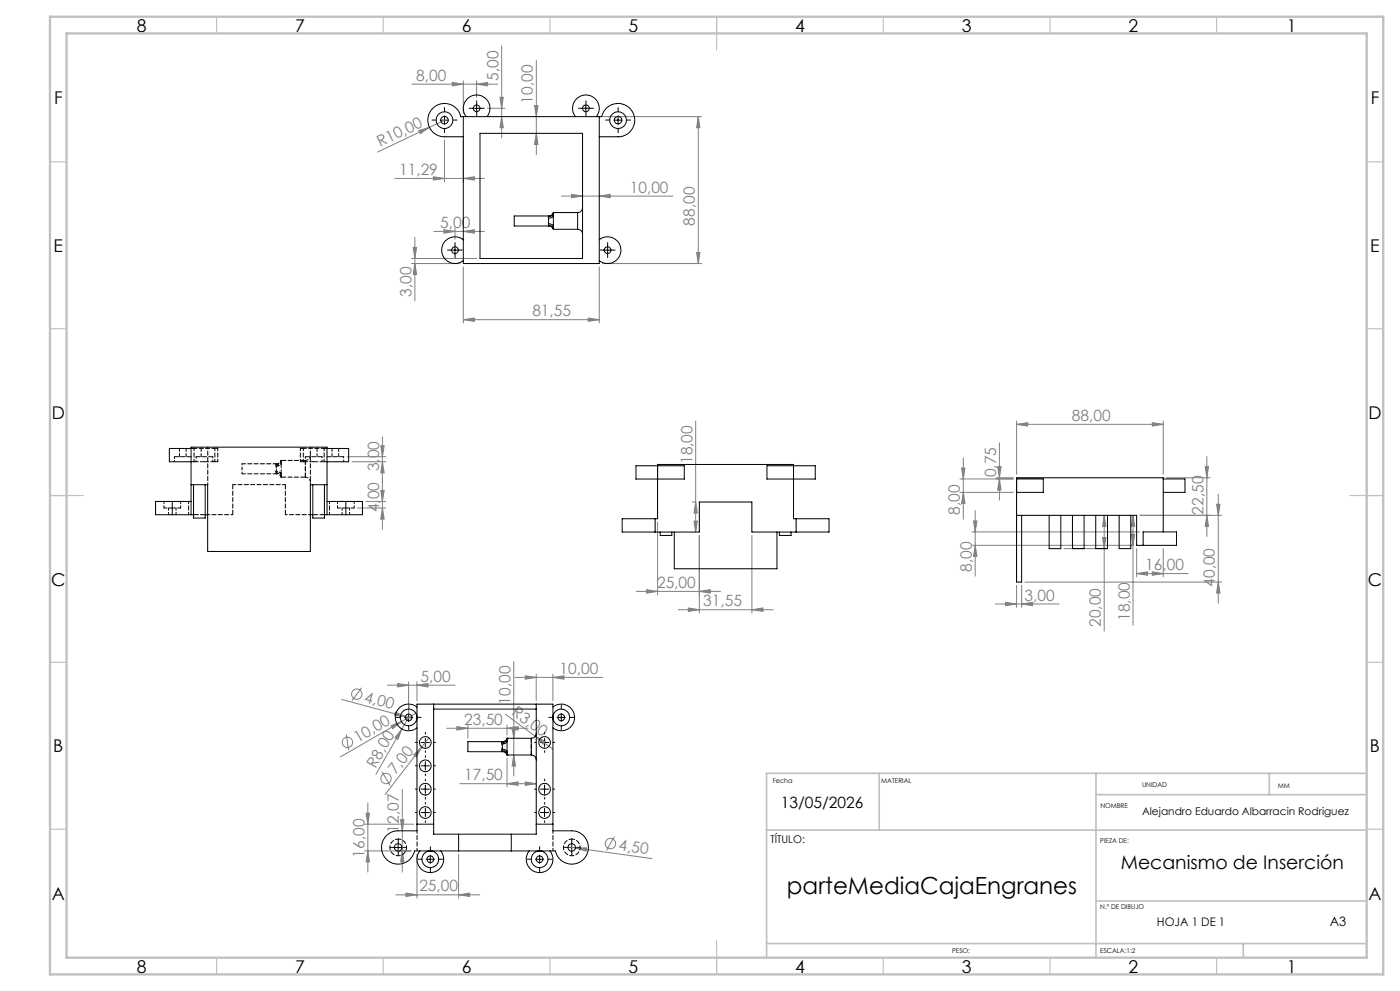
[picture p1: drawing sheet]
<svg xmlns="http://www.w3.org/2000/svg" width="420mm" height="297mm" viewBox="0 0 420 297" stroke-linecap="round" stroke-linejoin="round" font-family="sans-serif">
<g fill="none" stroke="#808080" stroke-width=".3">
<path d="M150.5 13.8v27.5M160.9 18.1v28.2M123.6 25.2h25.7M125.6 39.1l3.2-.9-2.7 1.8zM128.8 38.2l-15.5 7.4M133.4 36l-4.6 2.2M135.7 24.7l3.3 .5-3.3 .5zM139 24.2v9.8M143 25.2l3.3-.5v1zM143 24.2v5M146.2 32.5h5.3M150 29.2h1l-.5 3.3z"/>
<path d="M150.5 35l.5 3.3h-1zM160.4 31.7h1l-.5 3.3zM160.9 40l.5 3.3h-1zM180.8 35h29.7M209.5 35v44M209.5 35l.5 3.3h-1zM118.4 53.5h26.9M130 53l3.3 .5-3.3 .5zM133.3 42v12.5M139 53.5l3.3-.5v1zM139 42v12.5M168.4 58.8h33.5"/>
<path d="M171.5 58.2l3.3 .6-3.3 .5zM179.8 58.8l3.3-.6v1.1zM123.5 79h14.5M123.5 77.5h19.5M124 74.2h1l-.5 3.3zM124.5 71.1v19.1M124.5 79l.5 3.3h-1zM130.1 69.4h15.2M133.2 68.9l3.3 .5-3.3 .5zM136.5 68.4v3.3M139 80v16.8M139 69.4l3.3-.5v1z"/>
<path d="M179.8 80v16.8M180.8 79h29.7M209 75.7h1l-.5 3.3zM139 95.8l3.3-.5v1zM139 95.8h40.8M176.5 95.3l3.3 .5-3.3 .5zM104.1 136.9h11.6M105.6 138.4h10.1M114.2 133.6h1.1l-.6 3.3zM114.7 130.9v27.7M114.7 138.4l.6 3.3h-1.1zM208.7 126.2v33.3"/>
<path d="M289 137.2v18.4M299.3 139.9h1l-.5 3.3zM299.8 132.7v17.2M305 127.2l3.3-.5v1zM305 126.2v16M305 127.2h44M345.7 126.7l3.3 .5-3.3 .5zM349 126.2v16M361.6 139.9h.9l-.4 3.3zM362.1 136.8v24M107.2 152.3h8.5M109.7 150.3h6"/>
<path d="M114.2 147h1.1l-.6 3.3zM114.7 152.3l.6 3.3h-1.1zM197.3 156.5v21.8M207.7 150.5h1.1M208.2 156.2h1l-.5 3.3zM208.7 150.5l.5 3.3h-1zM288 147.6h16M288 143.5h16M288.5 140.3h1l-.5 3.2zM289 147.6l.5 3.2h-1zM291.6 159.4h50.3M292.1 156.1h1l-.5 3.3z"/>
<path d="M292.6 153.1v19.5M298.8 143.2h5.2M299.8 143.5l.5 3.4h-1zM331.3 154.4l.5 3.3h-1zM331.3 154.4v34.8M339.9 154.4l.5 3.3h-1zM339.9 154.4v33M342 154.4h24.5M350 143.2h13M362.1 154.4l.4 3.3h-.9zM365 151.1h1l-.5 3.3zM365.5 148.1v32.7"/>
<path d="M190.9 177.2h25.2M194 176.7l3.3 .5-3.3 .6zM209.8 177.2l3.3-.5v1.1zM209.8 160.5v23.2M225.6 160.5v23.2M291.6 163.4h48.4M292.6 163.4l.5 3.3h-1zM305 175.4v6.6M306.5 175.4v6.6M307.5 174.4h59M319.2 164.4h13.1M330.8 161.1h1l-.5 3.3z"/>
<path d="M339.4 160.1h1l-.5 3.3zM341 171.9l3.3-.5v1zM341 164.4v8.5M341 171.9h15.5M345.7 171.4l3.3 .5-3.3 .5zM349 164.4v8.5M365.5 174.4l.5 3.3h-1zM154.1 198.3v34.3M203.4 182.7h28.5M206.5 182.2l3.3 .5-3.3 .5zM225.6 182.7l3.3-.5v1zM298.6 181h19.1"/>
<path d="M301.7 180.5l3.3 .5-3.3 .5zM306.5 181l3.3-.5v1zM102.4 209.6l19.2 5.2M108.5 206.1l-2.9 3.9M116.2 205.3h20.3M117.3 217.5l3.1-1.3-2.6 2.2zM118.6 213.4l3 1.4-3.3-.4zM119.3 204.9l3.3 .4-3.3 .6zM120.4 216.2l-18.3 10.6M120.6 218.5l-1.2 3.1-.9-.5zM120.6 218.5l-7.8 13.6M121.6 214.8l2 .5"/>
<path d="M122.6 215l-2 3.5M122.6 204.4v9.6M124.8 213.8l-4.4 2.4M125.1 205.3l3.3-.4v1zM125.1 204.4v5.6M134 218.3h24.5M137.1 217.8l3.3 .5-3.3 .5zM140.4 217.3v4M151.6 214.1l14.1 10.3M152.1 218.3l3.3-.5v1zM152.1 217.3v3M153.6 218h1.1l-.6 3.3z"/>
<path d="M154.5 203h26.3M157.6 202.5l3.3 .5-3.3 .5zM160.9 202v8M165.9 203l3.3-.5v1zM165.9 202v8M103.9 220.1l.7 4.7M114.6 231.3l2.4 4.1M120.7 236.6v24.8M124.1 226.2l2.4-2.3-1.6 2.9zM128.7 221.1l-13.2 17.1M137.9 234.9h23M152.1 234.9l3.3-.6v1.1z"/>
<path d="M152.1 227.3v8.6M154.1 226.3l.6 3.3h-1.1zM157.6 234.3l3.3 .6-3.3 .5zM160.6 220.7l2.9 1.5-.6 .8zM109.3 247h14.8M109.3 255h14M109.8 243.7h1l-.5 3.3zM110.3 240.7v20.7M110.3 255l.5 3.3h-1zM120.2 245.7h1l-.5 3.3zM120.7 255l.5 3.3h-1zM125.1 256v13.2"/>
<path d="M137.6 256v13.2M170.4 253.8l2.2 .3M172.6 254.1h3.4l-.2 1zM172.6 254.1l22.9 3.2M184.3 250.8l-2.4 4.1M118.7 268.2h25.2M121.8 267.6l3.3 .6-3.3 .5zM137.6 268.2l3.3-.6v1.1z"/>
<circle cx="107" cy="208" r="1.57"/>
<circle cx="104.2" cy="222.5" r="1.56"/>
<circle cx="115.8" cy="233.3" r="1.56"/>
<circle cx="183.1" cy="252.8" r="1.56"/>
</g>
<g fill="none" stroke="#000" stroke-width=".3" stroke-dasharray="15.2 1.3 1.3 1.3">
<path d="M130.9 36h-1.3M133.4 33.5v-1.3M133.4 38.5v1.2M135.9 36h1.2M141.8 32.5h-1M143 31.2v-1M143 33.7v1M144.3 32.5h1M174.5 32.5h-1M175.8 31.2v-1M175.8 33.7v1M177 32.5h1"/>
<path d="M182.9 36h-1.2M185.4 33.5v-1.3M185.4 38.5v1.2M187.9 36h1.3M135.3 75h-1M136.5 73.7v-1M136.5 76.2v1M137.8 75h1M181 75h-1M182.3 73.7v-1M182.3 76.2v1M183.5 75h1"/>
<path d="M120.1 215h-1.2M122.6 212.5v-1.3M122.6 217.5v1.2M125.1 215h1.3M127.6 220v-.5M163.4 220v-.5M165.9 215h-1.3M168.4 212.5v-1.3M168.4 217.5v1.2M170.9 215h1.2M125.1 222.5h-.5M125.1 229.5h-.5"/>
<path d="M125.1 236.5h-.5M127.6 225v.5M127.6 227v-.5M127.6 232v.5M127.6 234v-.5M127.6 239v.5M130.1 222.5h.5M130.1 229.5h.5M130.1 236.5h.5M160.9 222.5h-.5M160.9 236.5h-.5M163.4 225v.5"/>
<path d="M163.4 234v-.5M163.4 239v.5M165.9 222.5h.5M165.9 236.5h.5M118.2 254h-1.1M119.5 252.7v-1.1M119.5 255.2v1.1M120.7 254h1.1M125.1 243.5h-.5M126.6 257.5h-1.2M127.6 241v-.5M127.6 246v.5"/>
<path d="M129.1 255v-1.3M129.1 260v1.2M130.1 243.5h.5M131.6 257.5h1.3M159.4 257.5h-1.3M160.9 243.5h-.5M161.9 255v-1.3M161.9 260v1.2M163.4 241v-.5M163.4 246v.5M164.4 257.5h1.2M165.9 243.5h.5"/>
<path d="M170.3 254h-1.1M171.5 252.7v-1.1M171.5 255.2v1.1M172.8 254h1.1"/>
</g>
<g fill="none" stroke="#000" stroke-width=".3">
<path d="M132.1 36h2.5M133.3 34.7v2.5M141.7 32.5h2.6M143 31.2v2.5M174.5 32.5h2.5M175.8 31.2v2.5M184.1 36h2.6M185.4 34.7v2.5M135.3 75h2.4M136.5 73.7v2.5M181 75h2.5M182.3 73.7v2.5"/>
<path d="M121.4 215h2.5M122.6 213.8v2.4M167.1 215h2.5M168.4 213.8v2.4M126.3 222.5h2.5M126.3 229.5h2.5M126.3 236.5h2.5M127.6 221.3v2.5M127.6 228.3v2.4M127.6 235.3v2.5M162.1 222.5h2.5M162.1 236.5h2.5"/>
<path d="M163.4 221.3v2.5M163.4 235.3v2.5M118.2 254h2.5M119.5 252.7v2.5M126.3 243.5h2.5M127.6 242.2v2.6M127.8 257.5h2.6M129.1 256.3v2.5M160.6 257.5h2.5M161.9 256.3v2.5M162.1 243.5h2.5M163.4 242.2v2.6"/>
<path d="M170.3 254h2.5M171.5 252.7v2.5"/>
</g>
<g fill="none" stroke="#c0c0c0" stroke-width=".35">
<path d="M65 5v5M115 5v5M165 5v5M215 5v10M265 5v5M315 5v5M365 5v5M15 48.5h5M410 48.5h5M15 98.5h5M410 98.5h5M15 148.5h10"/>
<path d="M405 148.5h10M15 198.5h5M410 198.5h5M15 248.5h5M410 248.5h5M65 287v5M115 287v5M165 287v5M215 282v10M265 287v5M315 287v5M365 287v5"/>
</g>
<path d="M263.8 231.8v17M328.8 231.8v55.2M328.8 238.2h81.2M380.8 231.8v6.4M410 231.8h-180v55.2M230 248.8h180M328.8 270h81.2M230 282.8h180M373 282.8v4.2" fill="none" stroke="#c0c0c0" stroke-width=".5"/>
<path d="M15 5h400v287h-400zM20 10h390v277h-390z" fill="none" stroke="#c0c0c0" stroke-width=".7"/>
<g fill="#808080">
<path d="M160.6 220.7l2.9 1.5-.6 .8z"/>
<path d="M118.6 213.4l3 1.4-3.3-.4z"/>
<path d="M125.6 39.1l3.2-.9-2.7 1.8z"/>
<path d="M117.3 217.5l3.1-1.3-2.6 2.2z"/>
<path d="M124.1 226.2l2.4-2.3-1.6 2.9z"/>
<path d="M120.6 218.5l-1.2 3.1-.9-.5z"/>
<path d="M172.6 254.1h3.4l-.2 1z"/>
<path d="M306.5 181l3.3-.5v1zM301.7 180.5l3.3 .5-3.3 .5z"/>
<path d="M305 127.2l3.3-.5v1zM345.7 126.7l3.3 .5-3.3 .5zM139 95.8l3.3-.5v1zM176.5 95.3l3.3 .5-3.3 .5zM135.7 24.7l3.3 .5-3.3 .5zM143 25.2l3.3-.5v1zM194 176.7l3.3 .5-3.3 .6zM209.8 177.2l3.3-.5v1.1zM206.5 182.2l3.3 .5-3.3 .5zM225.6 182.7l3.3-.5v1z"/>
<path d="M157.6 202.5l3.3 .5-3.3 .5zM165.9 203l3.3-.5v1z"/>
<path d="M119.3 204.9l3.3 .4-3.3 .6zM125.1 205.3l3.3-.4v1z"/>
<path d="M137.6 268.2l3.3-.6v1.1zM121.8 267.6l3.3 .6-3.3 .5z"/>
<path d="M114.7 152.3l.6 3.3h-1.1zM114.2 147h1.1l-.6 3.3zM289 147.6l.5 3.2h-1zM288.5 140.3h1l-.5 3.2zM362.1 154.4l.4 3.3h-.9zM361.6 139.9h.9l-.4 3.3zM330.8 161.1h1l-.5 3.3zM331.3 154.4l.5 3.3h-1zM209 75.7h1l-.5 3.3zM209.5 35l.5 3.3h-1z"/>
<path d="M114.2 133.6h1.1l-.6 3.3zM114.7 138.4l.6 3.3h-1.1zM153.6 218h1.1l-.6 3.3zM154.1 226.3l.6 3.3h-1.1zM109.8 243.7h1l-.5 3.3zM110.3 255l.5 3.3h-1zM120.2 245.7h1l-.5 3.3zM120.7 255l.5 3.3h-1zM299.3 139.9h1l-.5 3.3zM299.8 143.5l.5 3.4h-1zM365 151.1h1l-.5 3.3zM365.5 174.4l.5 3.3h-1zM339.9 154.4l.5 3.3h-1zM339.4 160.1h1l-.5 3.3zM292.1 156.1h1l-.5 3.3zM292.6 163.4l.5 3.3h-1zM124 74.2h1l-.5 3.3zM124.5 79l.5 3.3h-1zM160.4 31.7h1l-.5 3.3zM160.9 40l.5 3.3h-1zM150 29.2h1l-.5 3.3zM150.5 35l.5 3.3h-1zM208.7 150.5l.5 3.3h-1zM208.2 156.2h1l-.5 3.3z"/>
<path d="M130 53l3.3 .5-3.3 .5zM139 53.5l3.3-.5v1z"/>
<path d="M152.1 234.9l3.3-.6v1.1zM157.6 234.3l3.3 .6-3.3 .5zM137.1 217.8l3.3 .5-3.3 .5zM152.1 218.3l3.3-.5v1zM341 171.9l3.3-.5v1zM345.7 171.4l3.3 .5-3.3 .5zM171.5 58.2l3.3 .6-3.3 .5zM179.8 58.8l3.3-.6v1.1zM133.2 68.9l3.3 .5-3.3 .5zM139 69.4l3.3-.5v1z"/>
</g>
<g fill="none" stroke="#000" stroke-width=".3">
<path d="M139 35v44h40.8v-44M139.9 35a4 4 0 0 1 .4-5.5 4 4 0 0 1 5.4 0 4 4 0 0 1 .4 5.5M144 40h30.8v37.5h-30.8zM172.6 35a4 4 0 0 1 .4-5.5 4 4 0 0 1 5.5 0 4 4 0 0 1 .4 5.5M139 41h-5.6a5 5 0 0 1-5-4.7 5 5 0 0 1 4.3-5.3 5 5 0 0 1 5.6 4h42.2a5 5 0 0 1 5.6-4 5 5 0 0 1 4.3 5.3 5 5 0 0 1-5 4.7h-5.6M139 71.9a4 4 0 0 0-5.4 .4 4 4 0 0 0 0 5.4 4 4 0 0 0 5.4 .4M164.5 67.1a1.31 1.31 0 0 1 1.5 .8M164.5 65.4v1.7M164.5 65v.4M164.5 67.5a1.34 1.34 0 0 1 1.5 1.2M164.5 67.1v.4M164.5 67.5l.1 .2"/>
<path d="M164.6 67.7l.8 .2 .6 .8M164.6 64.7h-10.3v3h10.3M164.6 64.7l-.1 .3M166 63.7h.1M166 63.7v.1a1.43 1.43 0 0 1-1.4 .9M166 64.6a1.28 1.28 0 0 1-1.5 .8M166 63.7a1.4 1.4 0 0 1-1.5 1.3M166 63.7v5M166 63.7h7.3M166 68.7h7.3M173.3 68.7a1.49 1.49 0 0 1 1.5 1.5M173.3 63.7v5"/>
<path d="M174.8 62.2a1.49 1.49 0 0 1-1.5 1.5M179.8 71.9a4 4 0 0 1 5.4 .4 4 4 0 0 1 0 5.4 4 4 0 0 1-5.4 .4M57.3 134.4h-6.5v4h6.5M98.1 134.4h6.5v4h-6.5M190.8 139.6h14.5v4h-14.5zM230.1 139.6h14.5v4h-14.5zM51.7 150.3h-5v4h5M51.7 154.3h6.4M51.7 150.3v4M51.7 150.3h5.6M57.3 145.3h5v20h30.8v-20h5M57.3 154.3v-20.3h40.8v20.3"/>
<path d="M58.1 145.3v10h3.5v-10M61.6 154.3h.7M93.1 154.3h.7M93.8 145.3v10h3.5v-10M97.3 154.3h6.5M98.1 150.3h5.7M103.8 150.3h4.9v4h-4.9M103.8 150.3v4M196.5 155.5h-9.8v4h9.8M196.5 155.5h.8v-16.3h40.8v16.3h.7M196.5 155.5v4M196.5 159.5h13.3v-9h15.8v9h13.2"/>
<path d="M198 159.5v1h3.5v-1M202.3 159.5v11h30.8v-11M233.8 159.5v1h3.5v-1M238.8 155.5h9.9v4h-9.9M238.8 155.5v4M305 143.5h8v4.1h-8M305 154.4h36v9h1.9M306.5 154.4v20h-1.5v-31.2h44v16.2M314.7 154.4v10h3.5v-10M321.7 154.4v10h3.5v-10M328.7 154.4v10h3.5v-10M335.7 154.4v10h3.5v-10"/>
<path d="M342.9 159.4h10.1v4h-10.1zM349 143.5h6.5v4.1h-6.5M125.1 211h40.8v38h5.6a5 5 0 0 1 5 4.7 5 5 0 0 1-4.3 5.3 5 5 0 0 1-5.6-4h-42.2a5 5 0 0 1-5.6 3.9 5 5 0 0 1-4.3-5.2 5 5 0 0 1 5-4.7h5.6zM125.1 211.9a4 4 0 0 0-5.4 .4 4 4 0 0 0 0 5.5 4 4 0 0 0 5.4 .4M130.1 212.5h30.8M130.1 211v39h30.8v-39M160.9 219.8a1.49 1.49 0 0 1-1.5 1.5M165.9 211.9a4 4 0 0 1 5.4 .4 4 4 0 0 1 0 5.5 4 4 0 0 1-5.4 .4M150.6 223v1.6M150.6 224.6a1.23 1.23 0 0 1 1.5 .8M150.6 224.6v.4M150.6 225a1.4 1.4 0 0 1 1.5 1.3"/>
<path d="M150.6 222.5v.5M150.6 225l.1 .3M150.6 222.5l.1-.2h-10.3v3h10.3M150.7 225.3l.8 .2 .6 .7M152.1 221.3h.1M152.1 221.3a1.34 1.34 0 0 1-1.4 .9M152.1 226.2h.1M152.1 222.1a1.28 1.28 0 0 1-1.5 .9M152.1 221.3a1.4 1.4 0 0 1-1.5 1.2M152.1 221.3v5M152.1 221.3h7.3M152.1 226.3h7.3"/>
<path d="M159.4 226.3a1.49 1.49 0 0 1 1.5 1.4M159.4 221.3v5M125.1 247h5M126 255a4 4 0 0 0 .4 5.4 4 4 0 0 0 5.4 0 4 4 0 0 0 .4-5.4M137.6 250v5M153.4 250v5M158.8 255a4 4 0 0 0 .4 5.4 4 4 0 0 0 5.4 0 4 4 0 0 0 .4-5.4M160.9 247h5"/>
<circle cx="133.3" cy="36" r="1.12"/>
<circle cx="133.4" cy="36" r="2.5"/>
<circle cx="143" cy="32.5" r="1"/>
<circle cx="175.8" cy="32.5" r="1"/>
<circle cx="185.4" cy="36" r="1.13"/>
<circle cx="185.4" cy="36" r="2.5"/>
<circle cx="136.5" cy="75" r="1"/>
<circle cx="182.3" cy="75" r="1"/>
<circle cx="122.6" cy="215" r="1"/>
<circle cx="122.6" cy="215" r="2.5"/>
<circle cx="168.4" cy="215" r="2.49"/>
<circle cx="168.4" cy="215" r="1"/>
<circle cx="127.6" cy="229.5" r="1.76"/>
<circle cx="127.6" cy="222.5" r="1.74"/>
<circle cx="127.6" cy="236.5" r="1.75"/>
<circle cx="163.4" cy="222.5" r="1.74"/>
<circle cx="163.4" cy="236.5" r="1.75"/>
<circle cx="119.5" cy="254" r="1.12"/>
<circle cx="127.6" cy="243.5" r="1.76"/>
<circle cx="129.1" cy="257.5" r="2.5"/>
<circle cx="129.1" cy="257.5" r="1.01"/>
<circle cx="161.9" cy="257.5" r="2.5"/>
<circle cx="161.9" cy="257.5" r="1.01"/>
<circle cx="163.4" cy="243.5" r="1.76"/>
<circle cx="171.5" cy="254" r="1.12"/>
</g>
<path d="M93.1 134v11.2M62.3 145.2v-11.2M62.3 154.2h7.5M85.6 154.2h7.5" fill="none" stroke="#000" stroke-width=".3" stroke-dasharray="1.3 .6" stroke-dashoffset=".7"/>
<g fill="none" stroke="#000" stroke-width=".3" stroke-dasharray="1.3 .6">
<path d="M57.3 136.9h-5M61.3 138.4h-3.1M63.8 136.9h-5M64.5 138.4h-3.2M82.9 139.7v-.5M82.9 139.2v-.2v.2M82.9 139.2v.5M84.3 138h.1M84.4 138h-.1M91.6 138v5M94.1 138.4h-3.1M96.6 136.9h-5"/>
<path d="M97.2 138.4h-3.1M103.1 136.9h-5M82.9 141.7v-.4M82.9 141.7v.3v-.3M82.9 141.3v.4M84.3 143h.1M84.4 143h-.1M91.6 143v-5M150.6 224.6v.4M150.6 222.5v.4M150.7 222.2l-.1 .3M152.1 221.3v-.1"/>
<path d="M152.1 221.3h.1M152.1 226.2h.1M159.4 221.2v5"/>
</g>
<g fill="none" stroke="#000" stroke-width=".3" stroke-dasharray="1.3 .6" stroke-dashoffset=".4">
<path d="M58.2 134.4h-.9M58.2 138.4h-.9M64.5 134.4h-6.3M65.3 134.4h-.8M65.3 138.4h-.8M84.4 138.8v-.8M91 138.4h-.9M91 134.4h-.9M93.1 136.5a1.5 1.5 0 0 1-1.5 1.5M97.2 134.4h-6.2M98.1 138.4h-.9M98.1 134.4h-.9"/>
<path d="M69.8 145.2h15.8M84.4 143v-.8M91.6 143a1.5 1.5 0 0 1 1.5 1.5M119.5 251.5a2.5 2.5 0 0 1 2.2 3.6 2.5 2.5 0 0 1-4.3 .3 2.5 2.5 0 0 1 1.7-3.9h.4M171.5 251.5a2.5 2.5 0 0 1 2.3 3.6 2.5 2.5 0 0 1-4.3 .3 2.5 2.5 0 0 1 1.6-3.9h.4"/>
</g>
<path d="M52.3 136.9v1.5M58.8 136.9v1.5M63.8 138.4v-1.5M82.9 139.7v1.6M91.6 136.9v1.5M96.6 138.4v-1.5M103.1 138.4v-1.5M72.6 140.5v-1.5M72.6 142v-1.5M82.9 141.3v-1.6M150.6 222.9v1.7" fill="none" stroke="#000" stroke-width=".3" stroke-dasharray="1.3 .6" stroke-dashoffset=".8"/>
<path d="M84.4 138l-.1 .1a1.49 1.49 0 0 1-1.4 .9M84.4 138.8a1.33 1.33 0 0 1-1.5 .9M82.9 141.3a1.33 1.33 0 0 1 1.5 .9M82.9 142l.9 .2 .6 .8M152.1 225.4a1.33 1.33 0 0 0-1.5-.8M152.1 222.1a1.33 1.33 0 0 1-1.5 .8" fill="none" stroke="#000" stroke-width=".3" stroke-dasharray="1.3 .6" stroke-dashoffset=".9"/>
<path d="M84.4 138h7.2M69.8 145.2v9M84.4 142.2v-3.4M84.4 143h7.2M85.6 145.2v9" fill="none" stroke="#000" stroke-width=".3" stroke-dasharray="1.3 .6" stroke-dashoffset="-.1"/>
<g fill="none" stroke="#000" stroke-width=".3" stroke-dasharray="1.3 .6" stroke-dashoffset=".5">
<path d="M58.2 138.4v-4M64.5 138.4v-4M65.3 138.4v-4M84.4 138a1.39 1.39 0 0 1-1.5 1.2M90.1 134.4v4M91 138.4v-4M97.2 138.4v-4M56.6 150.2v4M82.9 141.7a1.39 1.39 0 0 1 1.5 1.3M98.9 150.2v4M152.1 221.2a1.39 1.39 0 0 1-1.5 1.3M125.1 249v6"/>
<path d="M165.9 255v-6"/>
</g>
<path d="M58.1 154.2h3.5M93.9 154.2h3.5" fill="none" stroke="#000" stroke-width=".3" stroke-dasharray="1.3 .6" stroke-dashoffset="-.2"/>
<path d="M53.8 134.4v2.5M55.8 136.9v-2.5M60.3 134.4v2.5M95.1 136.9v-2.5M99.6 134.4v2.5M101.6 136.9v-2.5M49.2 152.2h2.5M51.7 152.2h2.5M101.3 152.2h2.5M103.8 152.2h2.5" fill="none" stroke="#000" stroke-width=".3" stroke-dasharray="1.3 .6" stroke-dashoffset=".3"/>
<path d="M82.9 139h-10.3M72.6 142h10.3" fill="none" stroke="#000" stroke-width=".3" stroke-dasharray="1.3 .6" stroke-dashoffset=".2"/>
<path d="M49.2 150.2v2M50.6 152.2v2M52.8 154.2v-2M54.2 152.2v-2M101.3 150.2v2M102.6 152.2v2M104.9 154.2v-2M106.3 152.2v-2" fill="none" stroke="#000" stroke-width=".3" stroke-dasharray="1.3 .6" stroke-dashoffset=".6"/>
<text font-size="7.1" x="236.1" y="267.9">parteMediaCajaEngranes</text>
<text font-size="5.6" x="336.2" y="260.4">Mecanismo de Inserción</text>
<g font-size="5.3">
<text x="41" y="9.5">8</text>
<text x="88.5" y="9.5">7</text>
<text x="138.5" y="9.5">6</text>
<text x="188.5" y="9.5">5</text>
<text x="238.5" y="9.5">4</text>
<text x="288.5" y="9.5">3</text>
<text x="338.5" y="9.5">2</text>
<text x="386" y="9.5">1</text>
<text x="16.2" y="31.2">F</text>
<text x="411.2" y="31.2">F</text>
<text x="16.1" y="75.5">E</text>
<text x="411.1" y="75.5">E</text>
<text x="15.5" y="125.5">D</text>
<text x="410.5" y="125.5">D</text>
<text x="15.4" y="175.5">C</text>
<text x="410.4" y="175.5">C</text>
<text x="16" y="225.5">B</text>
<text x="411" y="225.5">B</text>
<text x="15.5" y="269.7">A</text>
<text x="410.5" y="269.7">A</text>
<text x="41" y="291.5">8</text>
<text x="88.5" y="291.5">7</text>
<text x="138.5" y="291.5">6</text>
<text x="188.5" y="291.5">5</text>
<text x="238.5" y="291.5">4</text>
<text x="288.5" y="291.5">3</text>
<text x="338.5" y="291.5">2</text>
<text x="386" y="291.5">1</text>
</g>
<g font-size="4.7" fill="#808080">
<text x="124.9" y="24.2">8,00</text>
<text x="149.5" y="24.1" transform="rotate(-90 149.5 24.1)">5,00</text>
<text x="159.9" y="31" transform="rotate(-90 159.9 31)">10,00</text>
<text x="114.1" y="44.1" transform="rotate(-25 114.1 44.1)">R10,00</text>
<text x="119.7" y="52.4">11,29</text>
<text x="188.9" y="57.7">10,00</text>
<text x="132" y="68.3">5,00</text>
<text x="208.5" y="67.6" transform="rotate(-90 208.5 67.6)">88,00</text>
<text x="123.5" y="88.9" transform="rotate(-90 123.5 88.9)">3,00</text>
<text x="159.7" y="94.8">81,55</text>
<text x="321.6" y="126.1">88,00</text>
<text x="207.7" y="139.1" transform="rotate(-90 207.7 139.1)">18,00</text>
<text x="298.8" y="143" transform="rotate(-90 298.8 143)">0,75</text>
<text x="113.7" y="153.5" transform="rotate(-90 113.7 153.5)">4,00 3,00</text>
<text x="288" y="154.3" transform="rotate(-90 288 154.3)">8,00</text>
<text x="361.1" y="154.2" transform="rotate(-90 361.1 154.2)">22,50</text>
<text x="291.6" y="171.3" transform="rotate(-90 291.6 171.3)">8,00</text>
<text x="343.6" y="170.9">16,00</text>
<text x="197.1" y="176.2">25,00</text>
<text x="307.3" y="180">3,00</text>
<text x="364.5" y="175.8" transform="rotate(-90 364.5 175.8)">40,00</text>
<text x="211" y="181.7">31,55</text>
<text x="330.3" y="187.8" transform="rotate(-90 330.3 187.8)">20,00</text>
<text x="338.9" y="186.1" transform="rotate(-90 338.9 186.1)">18,00</text>
<text x="167.9" y="202">10,00</text>
<text x="126.2" y="204.3">5,00</text>
<text x="109.1" y="210.3" transform="rotate(15 109.1 210.3)">4,00</text>
<text x="153.1" y="211.2" transform="rotate(-90 153.1 211.2)">10,00</text>
<text x="153.3" y="214" transform="rotate(36 153.3 214)">R3,00</text>
<text x="139.2" y="217.2">23,50</text>
<text x="107.3" y="222.7" transform="rotate(-30 107.3 222.7)">10,00</text>
<text x="112.6" y="230.4" transform="rotate(-60 112.6 230.4)">R8,00</text>
<text x="118.7" y="232.3" transform="rotate(-52 118.7 232.3)">7,00</text>
<text x="139.2" y="233.8">17,50</text>
<text x="119.7" y="249.5" transform="rotate(-90 119.7 249.5)">12,07</text>
<text x="109.3" y="257" transform="rotate(-90 109.3 257)">16,00</text>
<text x="185.4" y="254.9" transform="rotate(8 185.4 254.9)">4,50</text>
<text x="125.8" y="267.1">25,00</text>
</g>
<text font-size="4.7" x="234.3" y="242.1">13/05/2026</text>
<text font-size="3.9" x="398.9" y="277.7">A3</text>
<text font-size="3.5" x="347.1" y="277.7">HOJA 1 DE 1</text>
<g font-size="3.2">
<text x="342.6" y="244.3">Alejandro Eduardo Albarracin Rodriguez</text>
<text x="231.1" y="252.5">TÍTULO:</text>
</g>
<g font-size="2">
<text x="231.8" y="234.6">Fecha</text>
<text x="264.4" y="234.6">MATERIAL</text>
<text x="342.6" y="236">UNIDAD</text>
<text x="383.3" y="236.2">MM</text>
<text x="330.1" y="242.1">NOMBRE</text>
<text x="330.1" y="252.5">PIEZA DE:</text>
<text x="330.1" y="272.5">N.º DE DIBUJO</text>
<text x="285.6" y="285.5">PESO:</text>
<text x="330.1" y="285.6">ESCALA:1:2</text>
</g>
</svg>
